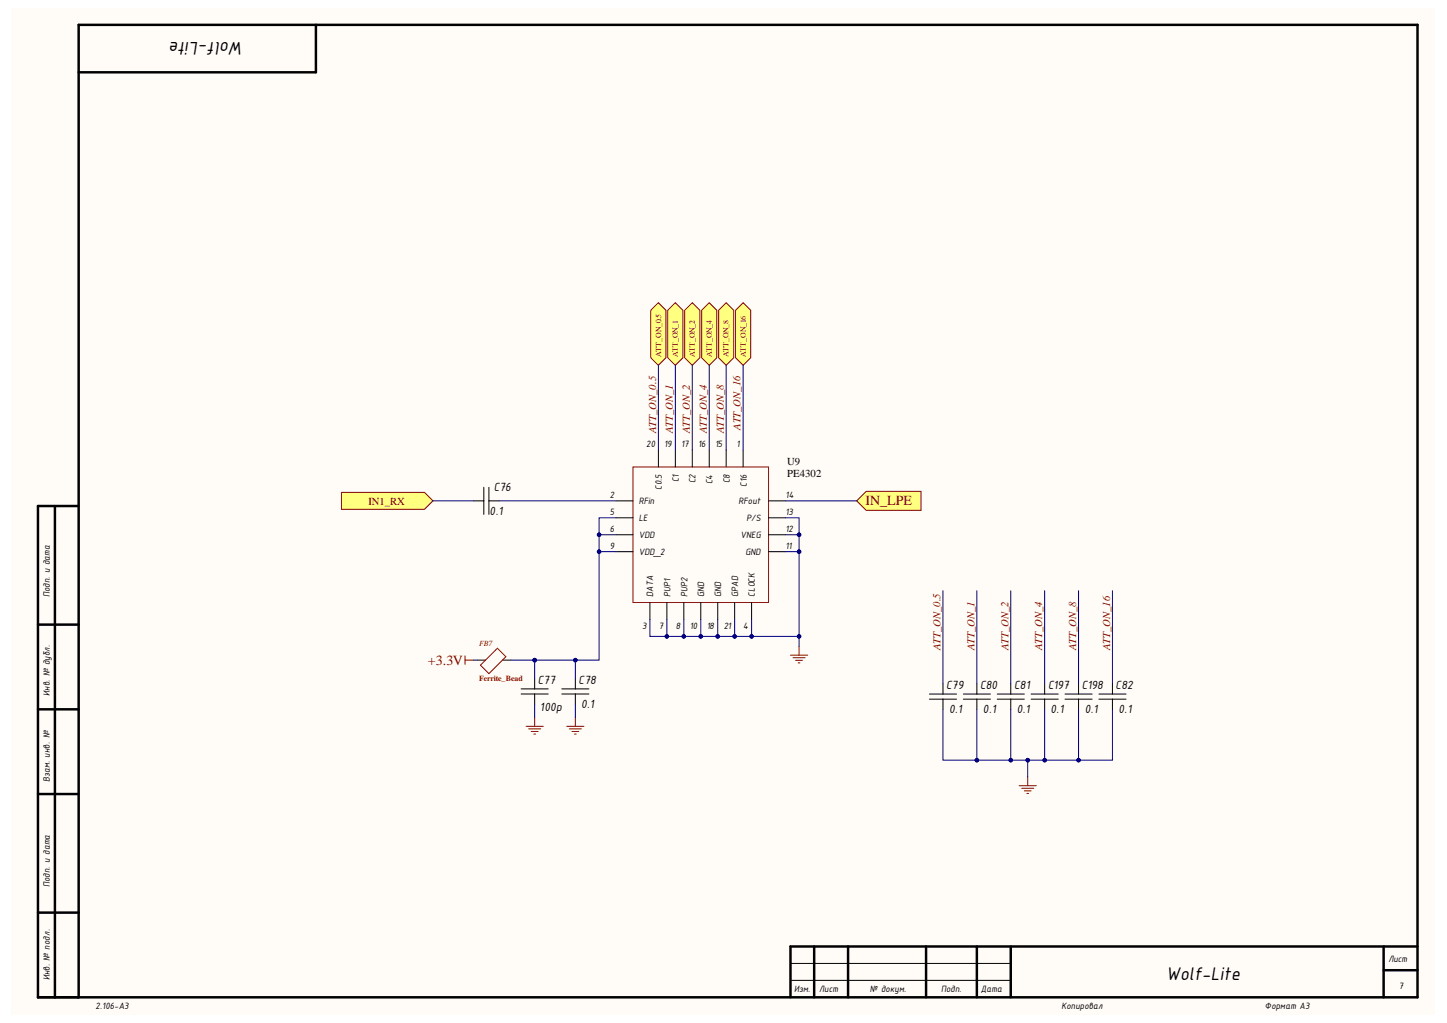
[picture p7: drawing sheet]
<svg xmlns="http://www.w3.org/2000/svg" width="297mm" height="210mm" viewBox="0 0 297 210" stroke-linecap="round" stroke-linejoin="round" font-family="sans-serif">
<g fill="#fffcf8">
<path d="M2.2 1.6h292.3v206.5h-292.3z" fill-rule="evenodd"/>
<path d="M2.2 1.6h292.3v206.5h-292.3z" fill-rule="evenodd"/>
</g>
<g fill="none" stroke="#000" stroke-width=".51">
<path d="M64.8 5.1v9.7h-48.7M11.3 103.8v100.8M16.1 103.8h-8.3v100.8h283.2v-199.5h-274.9v199.5M7.8 128.2h8.3M7.8 145.5h8.3M7.8 162.9h8.3M7.8 187.3h8.3M167.1 194.2v10.4M174.1 194.2v10.4M190.1 194.2v10.4M200.5 194.2v10.4M207.5 194.2v10.4"/>
<path d="M284 194.2v10.4M284 199.1h7M291 194.2h-128.7v10.4"/>
</g>
<g fill="none" stroke="#000" stroke-width=".21">
<path d="M99.3 100v5.5M100.4 100v5.5M135.2 92.3v3.5M138.6 92.3v3.5M142.1 92.3v3.5M145.6 92.3v3.5M149.1 92.3v3.5M152.5 92.3v3.5M97.2 102.8h2.1M100.4 102.8h2M126.5 102.8h3.4M126.5 106.2h3.4"/>
<path d="M126.5 109.7h3.4M126.5 113.2h3.4M157.8 102.8h3.4M157.8 106.2h3.4M157.8 109.7h3.4M157.8 113.2h3.4M97.9 135.4h1.8M103.1 135.4h1.8M109.8 139.3v2.1M118.1 139.3v2.1M133.4 123.6v3.5M136.9 123.6v3.5"/>
<path d="M140.4 123.6v3.5M143.9 123.6v3.5M147.3 123.6v3.5M150.8 123.6v3.5M154.3 123.6v3.5M107 142.4h5.5M107 141.4h5.5M109.8 142.4v2.1M115.3 142.4h5.6M115.3 141.4h5.6M118.1 142.4v2.1M162.3 197.7h45.2"/>
<path d="M162.3 201.2h45.2"/>
</g>
<g fill="none" stroke="#800000" stroke-width=".21">
<path d="M129.9 95.8h27.9v27.8h-27.9zM95.5 134.6v1.7M95.5 135.4h1.7M162.3 134.4h3.5M162.8 135h2.5M163.3 135.5h1.4M163.9 136h.3M164 132.7v1.7M108 149h3.5M108.5 149.6h2.5M109 150.1h1.5M109.6 150.6h.3"/>
<path d="M109.8 147.3v1.7M116.3 149h3.6M116.9 149.6h2.4M117.4 150.1h1.4M117.9 150.6h.4M118.1 147.3v1.7"/>
</g>
<path d="M98.6 136.5l3.5-3.5 1.7 1.7-3.4 3.5z" fill="none" stroke="#980000" stroke-width=".21"/>
<path d="M175.9 102.8l1.9-2h11.3v3.9h-11.3z" fill-rule="evenodd" fill="#ffff80"/>
<path d="M175.9 102.8l1.9-2h11.3v3.9h-11.3z" fill="none" stroke="#800000" stroke-width=".21"/>
<path d="M151 63.7l1.5-1.6 1.6 1.6v9.7l-1.6 1.6-1.5-1.6z" fill-rule="evenodd" fill="#ffff80"/>
<path d="M151 63.7l1.5-1.6 1.6 1.6v9.7l-1.6 1.6-1.5-1.6z" fill="none" stroke="#800000" stroke-width=".21"/>
<path d="M147.5 63.7l1.6-1.6 1.5 1.6v9.7l-1.5 1.6-1.6-1.6z" fill-rule="evenodd" fill="#ffff80"/>
<path d="M147.5 63.7l1.6-1.6 1.5 1.6v9.7l-1.5 1.6-1.6-1.6z" fill="none" stroke="#800000" stroke-width=".21"/>
<path d="M144 63.7l1.6-1.6 1.5 1.6v9.7l-1.5 1.6-1.6-1.6z" fill-rule="evenodd" fill="#ffff80"/>
<path d="M144 63.7l1.6-1.6 1.5 1.6v9.7l-1.5 1.6-1.6-1.6z" fill="none" stroke="#800000" stroke-width=".21"/>
<path d="M140.6 63.7l1.5-1.6 1.6 1.6v9.7l-1.6 1.6-1.5-1.6z" fill-rule="evenodd" fill="#ffff80"/>
<path d="M140.6 63.7l1.5-1.6 1.6 1.6v9.7l-1.6 1.6-1.5-1.6z" fill="none" stroke="#800000" stroke-width=".21"/>
<path d="M137.1 63.7l1.5-1.6 1.6 1.6v9.7l-1.6 1.6-1.5-1.6z" fill-rule="evenodd" fill="#ffff80"/>
<path d="M137.1 63.7l1.5-1.6 1.6 1.6v9.7l-1.6 1.6-1.5-1.6z" fill="none" stroke="#800000" stroke-width=".21"/>
<path d="M133.6 63.7l1.6-1.6 1.5 1.6v9.7l-1.5 1.6-1.6-1.6z" fill-rule="evenodd" fill="#ffff80"/>
<path d="M133.6 63.7l1.6-1.6 1.5 1.6v9.7l-1.5 1.6-1.6-1.6z" fill="none" stroke="#800000" stroke-width=".21"/>
<path d="M70.1 101h17l1.8 1.8-1.8 1.7h-17z" fill-rule="evenodd" fill="#ffff80"/>
<path d="M70.1 101h17l1.8 1.8-1.8 1.7h-17z" fill="none" stroke="#800000" stroke-width=".21"/>
<path d="M152.5 75v17.3M88.9 102.8h8.3M102.4 102.8h24.1M97.2 135.4h.7M104.9 135.4h4.9" fill="none" stroke="#000080" stroke-width=".21"/>
<circle cx="109.8" cy="135.4" r=".35" fill="#000080"/>
<g fill="none" stroke="#000080" stroke-width=".21">
<path d="M126.5 109.7h-3.5v3.5h3.5"/>
<circle cx="109.8" cy="135.4" r=".35"/>
</g>
<circle cx="123" cy="109.7" r=".35" fill="#000080"/>
<circle cx="123" cy="109.7" r=".35" fill="none" stroke="#000080" stroke-width=".21"/>
<circle cx="123" cy="113.2" r=".35" fill="#000080"/>
<g fill="none" stroke="#000080" stroke-width=".21">
<path d="M126.5 106.2h-3.5v3.5"/>
<circle cx="123" cy="113.2" r=".35"/>
</g>
<circle cx="123" cy="109.7" r=".35" fill="#000080"/>
<g fill="none" stroke="#000080" stroke-width=".21">
<path d="M133.4 127.1v3.5h3.5v-3.5"/>
<circle cx="123" cy="109.7" r=".35"/>
</g>
<circle cx="136.9" cy="130.6" r=".35" fill="#000080"/>
<g fill="none" stroke="#000080" stroke-width=".21">
<path d="M140.4 127.1v3.5h-3.5"/>
<circle cx="136.9" cy="130.6" r=".35"/>
</g>
<circle cx="136.9" cy="130.6" r=".35" fill="#000080"/>
<circle cx="136.9" cy="130.6" r=".35" fill="none" stroke="#000080" stroke-width=".21"/>
<circle cx="140.4" cy="130.6" r=".35" fill="#000080"/>
<g fill="none" stroke="#000080" stroke-width=".21">
<path d="M143.9 127.1v3.5h-3.5"/>
<circle cx="140.4" cy="130.6" r=".35"/>
</g>
<circle cx="140.4" cy="130.6" r=".35" fill="#000080"/>
<circle cx="140.4" cy="130.6" r=".35" fill="none" stroke="#000080" stroke-width=".21"/>
<circle cx="143.9" cy="130.6" r=".35" fill="#000080"/>
<g fill="none" stroke="#000080" stroke-width=".21">
<path d="M147.3 127.1v3.5h-3.4"/>
<circle cx="143.9" cy="130.6" r=".35"/>
</g>
<circle cx="143.9" cy="130.6" r=".35" fill="#000080"/>
<circle cx="143.9" cy="130.6" r=".35" fill="none" stroke="#000080" stroke-width=".21"/>
<circle cx="147.3" cy="130.6" r=".35" fill="#000080"/>
<g fill="none" stroke="#000080" stroke-width=".21">
<path d="M150.8 127.1v3.5h-3.5"/>
<circle cx="147.3" cy="130.6" r=".35"/>
</g>
<circle cx="147.3" cy="130.6" r=".35" fill="#000080"/>
<circle cx="147.3" cy="130.6" r=".35" fill="none" stroke="#000080" stroke-width=".21"/>
<circle cx="150.8" cy="130.6" r=".35" fill="#000080"/>
<g fill="none" stroke="#000080" stroke-width=".21">
<path d="M154.3 127.1v3.5h-3.5"/>
<circle cx="150.8" cy="130.6" r=".35"/>
</g>
<circle cx="150.8" cy="130.6" r=".35" fill="#000080"/>
<circle cx="150.8" cy="130.6" r=".35" fill="none" stroke="#000080" stroke-width=".21"/>
<circle cx="154.3" cy="130.6" r=".35" fill="#000080"/>
<g fill="none" stroke="#000080" stroke-width=".21">
<path d="M161.2 113.2h2.8v17.4h-9.7"/>
<circle cx="154.3" cy="130.6" r=".35"/>
</g>
<circle cx="154.3" cy="130.6" r=".35" fill="#000080"/>
<circle cx="154.3" cy="130.6" r=".35" fill="none" stroke="#000080" stroke-width=".21"/>
<circle cx="164" cy="130.6" r=".35" fill="#000080"/>
<circle cx="164" cy="130.6" r=".35" fill="none" stroke="#000080" stroke-width=".21"/>
<circle cx="164" cy="113.2" r=".35" fill="#000080"/>
<g fill="none" stroke="#000080" stroke-width=".21">
<path d="M161.2 109.7h2.8v3.5"/>
<circle cx="164" cy="113.2" r=".35"/>
</g>
<circle cx="164" cy="109.7" r=".35" fill="#000080"/>
<circle cx="164" cy="109.7" r=".35" fill="none" stroke="#000080" stroke-width=".21"/>
<circle cx="164" cy="113.2" r=".35" fill="#000080"/>
<g fill="none" stroke="#000080" stroke-width=".21">
<path d="M161.2 106.2h2.8v3.5"/>
<circle cx="164" cy="113.2" r=".35"/>
</g>
<circle cx="164" cy="109.7" r=".35" fill="#000080"/>
<g fill="none" stroke="#000080" stroke-width=".21">
<path d="M161.2 102.8h14.7M109.8 135.4v3.9M109.8 144.5v2.8"/>
<circle cx="164" cy="109.7" r=".35"/>
</g>
<circle cx="109.8" cy="135.4" r=".35" fill="#000080"/>
<g fill="none" stroke="#000080" stroke-width=".21">
<path d="M118.1 135.4v3.9M118.1 144.5v2.8"/>
<circle cx="109.8" cy="135.4" r=".35"/>
</g>
<circle cx="118.1" cy="135.4" r=".35" fill="#000080"/>
<g fill="none" stroke="#000080" stroke-width=".21">
<path d="M135.2 75v17.3M138.6 75v17.3M142.1 75v17.3M145.6 75v17.3M149.1 75v17.3M164 130.6v2.1"/>
<circle cx="118.1" cy="135.4" r=".35"/>
</g>
<circle cx="164" cy="130.6" r=".35" fill="#000080"/>
<g fill="none" stroke="#000080" stroke-width=".21">
<path d="M123 113.2v22.2h-13.2"/>
<circle cx="164" cy="130.6" r=".35"/>
</g>
<circle cx="123" cy="113.2" r=".35" fill="#000080"/>
<circle cx="123" cy="113.2" r=".35" fill="none" stroke="#000080" stroke-width=".21"/>
<circle cx="118.1" cy="135.4" r=".35" fill="#000080"/>
<circle cx="118.1" cy="135.4" r=".35" fill="none" stroke="#000080" stroke-width=".21"/>
<circle cx="109.8" cy="135.4" r=".35" fill="#000080"/>
<g fill="none" stroke="#000080" stroke-width=".21">
<path d="M193.6 121.2v19.1M200.5 121.2v19.1M207.5 121.2v19.1M214.4 121.2v19.1M221.4 121.2v19.1M228.4 121.2v19.1M193.6 145.5v10.5h34.8v-10.5"/>
<circle cx="109.8" cy="135.4" r=".35"/>
</g>
<g fill="none" stroke="#000" stroke-width=".21">
<path d="M190.8 143.5h5.6M190.8 142.4h5.6M193.6 140.3v2.1M193.6 143.5v2M197.7 143.5h5.6M197.7 142.4h5.6M200.5 140.3v2.1M200.5 143.5v2M204.7 143.5h5.6M204.7 142.4h5.6M207.5 140.3v2.1M207.5 143.5v2"/>
<path d="M211.7 143.5h5.5M211.7 142.4h5.5M214.4 140.3v2.1M214.4 143.5v2M218.6 143.5h5.6M218.6 142.4h5.6M221.4 140.3v2.1M221.4 143.5v2M225.6 143.5h5.6M225.6 142.4h5.6M228.4 140.3v2.1M228.4 143.5v2"/>
</g>
<circle cx="200.5" cy="156" r=".35" fill="#000080"/>
<circle cx="200.5" cy="156" r=".35" fill="none" stroke="#000080" stroke-width=".21"/>
<circle cx="207.5" cy="156" r=".35" fill="#000080"/>
<circle cx="207.5" cy="156" r=".35" fill="none" stroke="#000080" stroke-width=".21"/>
<circle cx="211" cy="156" r=".35" fill="#000080"/>
<circle cx="211" cy="156" r=".35" fill="none" stroke="#000080" stroke-width=".21"/>
<circle cx="214.4" cy="156" r=".35" fill="#000080"/>
<circle cx="214.4" cy="156" r=".35" fill="none" stroke="#000080" stroke-width=".21"/>
<circle cx="221.4" cy="156" r=".35" fill="#000080"/>
<g fill="none" stroke="#000080" stroke-width=".21">
<path d="M200.5 145.5v10.5"/>
<circle cx="221.4" cy="156" r=".35"/>
</g>
<circle cx="200.5" cy="156" r=".35" fill="#000080"/>
<g fill="none" stroke="#000080" stroke-width=".21">
<path d="M207.5 145.5v10.5"/>
<circle cx="200.5" cy="156" r=".35"/>
</g>
<circle cx="207.5" cy="156" r=".35" fill="#000080"/>
<g fill="none" stroke="#000080" stroke-width=".21">
<path d="M214.4 145.5v10.5"/>
<circle cx="207.5" cy="156" r=".35"/>
</g>
<circle cx="214.4" cy="156" r=".35" fill="#000080"/>
<g fill="none" stroke="#000080" stroke-width=".21">
<path d="M221.4 145.5v10.5"/>
<circle cx="214.4" cy="156" r=".35"/>
</g>
<circle cx="221.4" cy="156" r=".35" fill="#000080"/>
<g fill="none" stroke="#000080" stroke-width=".21">
<path d="M211 156v3.5"/>
<circle cx="221.4" cy="156" r=".35"/>
</g>
<path d="M211 159.5v1.7M209.2 161.2h3.5M209.7 161.7h2.5M210.3 162.3h1.4M210.8 162.8h.3" fill="none" stroke="#800000" stroke-width=".21"/>
<circle cx="211" cy="156" r=".35" fill="#000080"/>
<circle cx="211" cy="156" r=".35" fill="none" stroke="#000080" stroke-width=".21"/>
<g font-size="4.1">
<text x="50" y="8.5" transform="rotate(-180 50 8.5)">Wolf-Lite</text>
<text x="239.4" y="201.2">Wolf-Lite</text>
</g>
<g font-size="2.9" fill="#800000">
<text x="177.7" y="103.7">IN_LPE</text>
<text x="87.8" y="136.4">+3.3V</text>
</g>
<g font-size="2.7">
<text x="101.3" y="100.8">C76</text>
<text x="100.5" y="105.6">0.1</text>
<text x="110.4" y="140.3">C77</text>
<text x="118.8" y="140.3">C78</text>
<text x="194.2" y="141.4">C79</text>
<text x="201.2" y="141.4">C80</text>
<text x="208.2" y="141.4">C81</text>
<text x="215.1" y="141.4">C197</text>
<text x="222.1" y="141.4">C198</text>
<text x="229" y="141.4">C82</text>
<text x="110.8" y="145.9">100p</text>
<text x="119.3" y="145.2">0.1</text>
<text x="194.8" y="146.2">0.1</text>
<text x="201.8" y="146.2">0.1</text>
<text x="208.7" y="146.2">0.1</text>
<text x="215.6" y="146.2">0.1</text>
<text x="222.7" y="146.2">0.1</text>
<text x="229.6" y="146.2">0.1</text>
</g>
<g font-size="2.2" fill="#800000">
<text x="134.7" y="88.8" transform="rotate(-90 134.7 88.8)">ATT_ON_0.5</text>
<text x="138.1" y="88.8" transform="rotate(-90 138.1 88.8)">ATT_ON_1</text>
<text x="141.6" y="88.8" transform="rotate(-90 141.6 88.8)">ATT_ON_2</text>
<text x="145.1" y="88.8" transform="rotate(-90 145.1 88.8)">ATT_ON_4</text>
<text x="148.6" y="88.8" transform="rotate(-90 148.6 88.8)">ATT_ON_8</text>
<text x="152" y="88.2" transform="rotate(-90 152 88.2)">ATT_ON_16</text>
<text x="75.6" y="103.5">IN1_RX</text>
<text x="193.1" y="133.4" transform="rotate(-90 193.1 133.4)">ATT_ON_0.5</text>
<text x="200.1" y="133.4" transform="rotate(-90 200.1 133.4)">ATT_ON_1</text>
<text x="207" y="133.4" transform="rotate(-90 207 133.4)">ATT_ON_2</text>
<text x="213.9" y="133.4" transform="rotate(-90 213.9 133.4)">ATT_ON_4</text>
<text x="220.9" y="133.4" transform="rotate(-90 220.9 133.4)">ATT_ON_8</text>
<text x="227.9" y="133.4" transform="rotate(-90 227.9 133.4)">ATT_ON_16</text>
</g>
<g font-size="2.2">
<text x="161.6" y="95.3">U9</text>
<text x="161.6" y="97.8">PE4302</text>
</g>
<g font-size="2.1">
<text x="132.6" y="91.8">20</text>
<text x="136.4" y="91.8">19</text>
<text x="139.8" y="91.8">17</text>
<text x="143.3" y="91.8">16</text>
<text x="146.8" y="91.8">15</text>
<text x="151.2" y="91.8">1</text>
<text x="135.9" y="100.5" transform="rotate(-90 135.9 100.5)">C0.5</text>
<text x="139.3" y="98.9" transform="rotate(-90 139.3 98.9)">C1</text>
<text x="142.8" y="99.1" transform="rotate(-90 142.8 99.1)">C2</text>
<text x="146.3" y="99.3" transform="rotate(-90 146.3 99.3)">C4</text>
<text x="149.8" y="99.1" transform="rotate(-90 149.8 99.1)">C8</text>
<text x="153.3" y="99.8" transform="rotate(-90 153.3 99.8)">C16</text>
<text x="125.2" y="102.3">2</text>
<text x="125.2" y="105.7">5</text>
<text x="131.1" y="103.5">RFin</text>
<text x="131.1" y="106.9">LE</text>
<text x="151.6" y="103.5">RFout</text>
<text x="153.2" y="106.9">P/S</text>
<text x="161.2" y="102.3">14</text>
<text x="161.2" y="105.7">13</text>
<text x="125.2" y="109.2">6</text>
<text x="125.2" y="112.7">9</text>
<text x="131.1" y="110.5">VDD</text>
<text x="131.1" y="113.9">VDD_2</text>
<text x="152" y="110.5">VNEG</text>
<text x="153" y="113.9">GND</text>
<text x="161.2" y="109.2">12</text>
<text x="161.2" y="112.7">11</text>
<text x="10.2" y="122.6" transform="rotate(-90 10.2 122.6)">Подп. и дата</text>
<text x="134.1" y="122.4" transform="rotate(-90 134.1 122.4)">DATA</text>
<text x="137.6" y="122.4" transform="rotate(-90 137.6 122.4)">PUP1</text>
<text x="141.1" y="122.4" transform="rotate(-90 141.1 122.4)">PUP2</text>
<text x="144.6" y="122.4" transform="rotate(-90 144.6 122.4)">GND</text>
<text x="148" y="122.4" transform="rotate(-90 148 122.4)">GND</text>
<text x="151.5" y="122.4" transform="rotate(-90 151.5 122.4)">GPAD</text>
<text x="155" y="122.4" transform="rotate(-90 155 122.4)">CLOCK</text>
<text x="131.8" y="129.1">3</text>
<text x="135.3" y="129.1">7</text>
<text x="138.7" y="129.1">8</text>
<text x="141.6" y="129.1">10</text>
<text x="145.1" y="129.1">18</text>
<text x="148.6" y="129.1">21</text>
<text x="152.5" y="129.1">4</text>
<text x="10.2" y="142.8" transform="rotate(-90 10.2 142.8)">Инв. № дубл.</text>
<text x="10.2" y="160.5" transform="rotate(-90 10.2 160.5)">Взам. инв. №</text>
<text x="10.2" y="182.1" transform="rotate(-90 10.2 182.1)">Подп. и дата</text>
<text x="285" y="197.4">Лист</text>
<text x="10.2" y="201.1" transform="rotate(-90 10.2 201.1)">Инв. № подл.</text>
<text x="163" y="203.6">Изм.</text>
<text x="168.2" y="203.6">Лист</text>
<text x="178.6" y="203.6">№ докум.</text>
<text x="193.2" y="203.6">Подп.</text>
<text x="201.3" y="203.6">Дата</text>
<text x="287.1" y="203">7</text>
<text x="19.6" y="207.1">2.106-A3</text>
<text x="217.9" y="207.1">Копировал</text>
<text x="259.6" y="207.1">Формат А3</text>
</g>
<g font-size="1.6" fill="#800000">
<text x="135.7" y="73.2" transform="rotate(-90 135.7 73.2)">ATT_ON_0.5</text>
<text x="139.2" y="73.2" transform="rotate(-90 139.2 73.2)">ATT_ON_1</text>
<text x="142.6" y="73.2" transform="rotate(-90 142.6 73.2)">ATT_ON_2</text>
<text x="146.1" y="73.2" transform="rotate(-90 146.1 73.2)">ATT_ON_4</text>
<text x="149.6" y="73.2" transform="rotate(-90 149.6 73.2)">ATT_ON_8</text>
<text x="153.1" y="73.2" transform="rotate(-90 153.1 73.2)">ATT_ON_16</text>
</g>
<g font-size="1.6" fill="#980000">
<text x="98.4" y="132.5">FB7</text>
<text x="98.4" y="139.8">Ferrite_Bead</text>
</g>
</svg>
